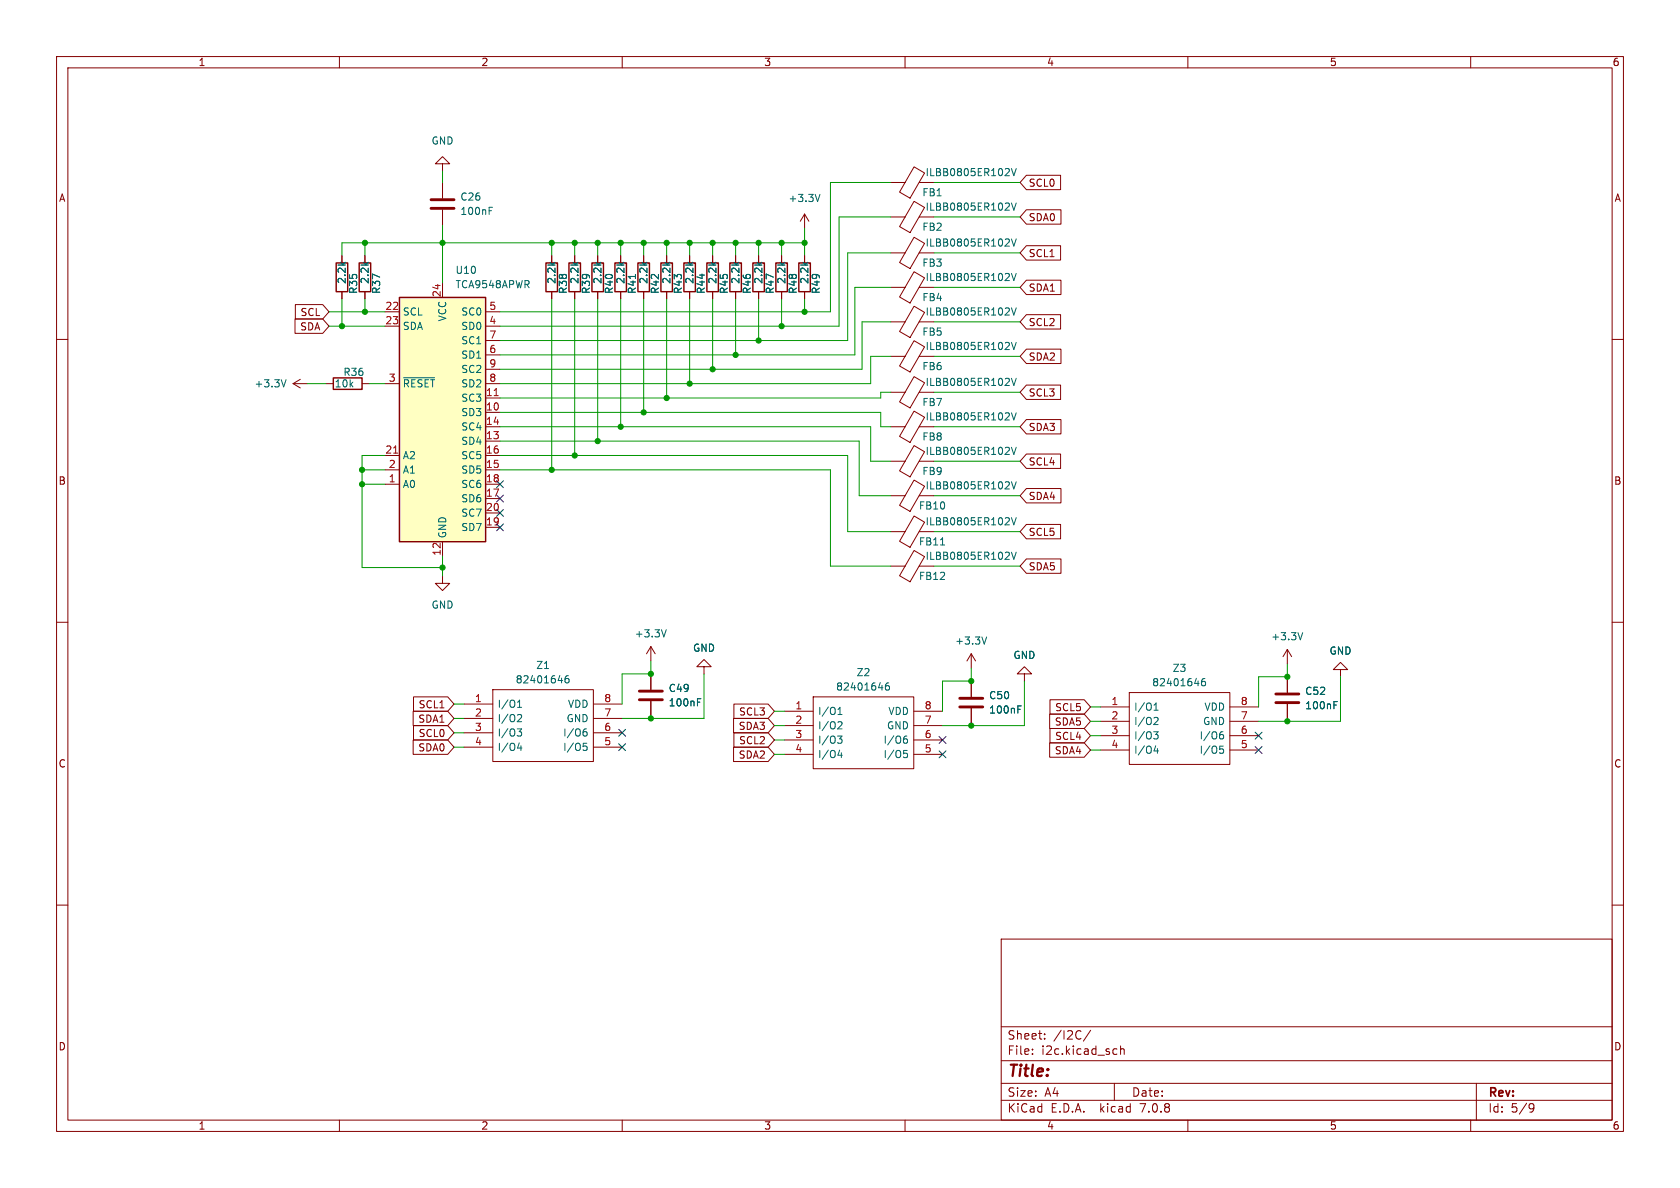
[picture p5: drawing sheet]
<svg xmlns="http://www.w3.org/2000/svg" width="297mm" height="210mm" viewBox="0 0 297 210" stroke-linecap="round" stroke-linejoin="round" font-family="sans-serif">
<g fill="none" stroke="#840000" stroke-width=".18">
<path d="M10 10h277v190h-277zM12 12h273v186h-273zM60 10v2M110 10v2M160 10v2M210 10v2M260 10v2M78.2 29h1.3l-1.3-1.3-1.2 1.3h1.2v1.2M78.2 32.3v2.8M78.2 37.1v2.8M142.2 37.8v2.6M142.2 37.8l-.7 1.3"/>
<path d="M142.2 37.8l.8 1.3M157.5 32.3h2.5M157.5 38.4h2.5M161.6 29.5l1.8 1.1-2.5 4.4-1.9-1zM161.6 35.6l1.8 1.1-2.5 4.4-1.9-1zM162.5 32.3h2.6M162.5 38.4h2.6M181.5 31h6v2.5h-6l-1.2-1.2zM181.5 37.1h6.1v2.5h-6.1l-1.2-1.2zM10 60h2M52.2 56.4h4.9l1.1 1.3-1.1 1.2h-4.9zM52.2 53.8h4.9l1.1 1.3-1.1 1.3h-4.9z"/>
<path d="M60.5 45.2v1.3M60.5 51.6v1.2M64.5 45.2v1.3M64.5 51.6v1.2M68.1 55.1h2.5M68.1 57.7h2.5M78.2 50v2.6M85.9 55.1h2.5M85.9 57.7h2.5M97.5 45.2v1.3M97.5 51.6v1.2M101.6 45.2v1.3"/>
<path d="M101.6 51.6v1.2M105.7 45.2v1.3M105.7 51.6v1.2M109.7 45.2v1.3M109.7 51.6v1.2M113.8 45.2v1.3M113.8 51.6v1.2M117.9 45.2v1.3M117.9 51.6v1.2M121.9 45.2v1.3M121.9 51.6v1.2M126 45.2v1.3"/>
<path d="M126 51.6v1.2M130 45.2v1.3M130 51.6v1.2M134.1 45.2v1.3M134.1 51.6v1.2M138.2 45.2v1.3M138.2 51.6v1.2M142.2 45.2v1.3M142.2 51.6v1.2M157.5 44.7h2.5M157.5 56.9h2.5M157.5 50.8h2.5"/>
<path d="M161.6 41.9l1.8 1.1-2.5 4.5-1.9-1.1zM161.6 54.1l1.8 1.1-2.5 4.5-1.9-1.1zM161.6 48l1.8 1.1-2.5 4.5-1.9-1.1zM162.5 44.7h2.6M162.5 56.9h2.6M162.5 50.8h2.6M181.5 49.5h6.1v2.6h-6.1l-1.2-1.3zM181.5 43.4h6v2.6h-6l-1.2-1.3zM181.5 55.6h6v2.6h-6l-1.2-1.3zM285 60h2M51.8 67.8l1.3 .8M51.8 67.8h2.6"/>
<path d="M53.1 67.1l-1.3 .7M57.7 67.8h1.2M64 67.8h1.3M68.1 67.8h2.5M85.9 67.8h2.5M85.9 75.4h2.5M85.9 72.9h2.5M85.9 70.4h2.5M85.9 78h2.5M85.9 62.7h2.5M85.9 60.2h2.5M85.9 65.3h2.5"/>
<path d="M157.5 69.3h2.5M157.5 75.4h2.5M157.5 63h2.5M161.6 78.8l1.8 1.1-2.5 4.4-1.9-1.1zM161.6 66.6l1.8 1.1-2.5 4.4-1.9-1.1zM161.6 72.7l1.8 1.1-2.5 4.4-1.9-1.1zM161.6 60.2l1.8 1.1-2.5 4.5-1.9-1.1zM162.5 69.3h2.6M162.5 75.4h2.6M162.5 63h2.6M181.5 74.2h6.1v2.5h-6.1l-1.2-1.3zM181.5 61.7h6.1v2.6h-6.1l-1.2-1.3z"/>
<path d="M181.5 68.1h6v2.5h-6l-1.2-1.3zM68.1 85.6h2.5M68.1 83.1h2.5M68.1 80.5h2.5M78.2 95.8v2.5M85.9 85.6h2.5M85.9 83.1h2.5M85.9 80.5h2.5M85.9 88.1h2.5M85.9 93.2h2.5M85.9 90.7h2.5M157.5 87.6h2.5"/>
<path d="M157.5 94h2.5M157.5 81.5h2.5M161.6 84.9l1.8 1.1-2.5 4.4-1.9-1.1zM161.6 91.2l1.8 1.1-2.5 4.4-1.9-1zM161.6 97.3l1.8 1.1-2.5 4.4-1.9-1zM162.5 87.6h2.6M162.5 94h2.6M162.5 81.5h2.6M181.5 80.3h6v2.5h-6l-1.2-1.3zM181.5 92.7h6v2.6h-6l-1.2-1.3zM181.5 98.8h6.1v2.5h-6.1l-1.2-1.2zM181.5 86.4h6.1v2.5h-6.1l-1.2-1.3z"/>
<path d="M10 110h2M78.2 101.9v1.2h1.3l-1.3 1.3-1.2-1.3h1.2M115.1 114.3v2.5M115.1 119.1v2.8M115.1 114.3l-.8 1.3M115.1 114.3l.7 1.3M124.5 117.9h1.2l-1.2-1.3-1.3 1.3h1.3v1.2M157.5 100.1h2.5M162.5 100.1h2.6M171.7 115.6v2.5M171.7 115.6l-.8 1.2M171.7 115.6l.8 1.2"/>
<path d="M181.1 119.1h1.3l-1.3-1.2-1.3 1.2h1.3v1.3M227.6 114.8v2.5M227.6 119.6v2.8M227.6 114.8l-.8 1.3M227.6 114.8l.7 1.3M237 118.4h1.3l-1.3-1.3-1.3 1.3h1.3v1.2M285 110h2M73 130.8h6.2l1.1 1.3-1.1 1.3h-6.2zM73 125.7h6.2l1.1 1.3-1.1 1.3h-6.2zM73.1 123.2h6.1l1.1 1.3-1.1 1.2h-6.1zM73.1 128.3h6.1l1.1 1.2-1.1 1.3h-6.1zM82 124.5h5.1"/>
<path d="M82 127h5.1M82 129.5h5.1M82 132.1h5.1M87.1 121.9h17.8v12.7h-17.8zM104.9 124.5h5.1M104.9 127h5.1M104.9 129.5h5.1M104.9 132.1h5.1M115.1 124v2.7M129.7 132.1h6.1l1.1 1.3-1.1 1.2h-6.1zM129.7 127h6.1l1.1 1.3-1.1 1.2h-6.1zM129.7 129.5h6.1l1.1 1.3-1.1 1.3h-6.1z"/>
<path d="M129.7 124.5h6.1l1.1 1.2-1.1 1.3h-6.1zM138.7 125.7h5.1M138.7 128.3h5.1M138.7 130.8h5.1M138.7 133.4h5.1M143.8 123.2h17.7v12.7h-17.7zM161.5 125.7h5.1M161.5 128.3h5.1M161.5 130.8h5.1M161.5 133.4h5.1M171.7 120.4v2.8M171.7 125.2v2.8"/>
<path d="M185.6 131.3h6.1l1.1 1.3-1.1 1.3h-6.1zM185.6 126.2h6.1l1.1 1.3-1.1 1.3h-6.1zM185.6 128.8h6.1l1.1 1.2-1.1 1.3h-6.1zM185.6 123.7h6.1l1.1 1.3-1.1 1.2h-6.1zM194.6 125h5M194.6 127.5h5M194.6 130h5M194.6 132.6h5M199.6 122.4h17.8v12.7h-17.8zM217.4 125h5.1M217.4 127.5h5.1M217.4 130h5.1"/>
<path d="M217.4 132.6h5.1M227.6 124.5v2.8M10 160h2M285 160h2M177 166h108v32h-108zM60 198v2M110 198v2M160 198v2M177 194.5h108M177 191.5h108M177 187.5h108M177 181.5h108"/>
<path d="M182.5 186.3v.1M182.5 185.5v.1M184.7 183.6v.1M184.7 182.8v.1M192.8 182.1l-1.3 2M197 191.5v3M197 185.4l.5 .1M197.5 186.3l-.5 .1M198.1 185.5l.2-.1 .4 .1v.9M198.1 184.9v1.5M210 198v2M260 198v2"/>
<path d="M261 191.5v6.5M270.6 195.1l.5 .1a.99 .99 0 0 1-.4 1.4h-.2M271.2 195.7l-.3 .3h-.3"/>
</g>
<g fill="none" stroke="#006464" stroke-width=".18">
<path d="M86.5 37.3h.4M86.5 36.6h.6M145 34.4l-.5 1.2M178.8 29.8l.4 1.3 .5-1.3M178.8 35.9l.4 1.3 .5-1.3M112.3 48.5v.7M178.8 42.2l.4 1.3 .5-1.3M178.8 54.4l.4 1.3 .5-1.3M178.8 48.3l.4 1.3 .5-1.3M50.6 67.1l-.5 1.3M71.3 66.8h5.5M178.8 79.1l.4 1.2 .5-1.2"/>
<path d="M178.8 66.9l.4 1.2 .5-1.2M178.8 73l.4 1.2 .5-1.2M178.8 60.5l.4 1.3 .5-1.3M166.3 96.3h.7M178.8 85.2l.4 1.2 .5-1.2M178.8 91.5l.4 1.3 .5-1.3M178.8 97.6l.4 1.3 .5-1.3M100.5 119.5h-.4a.86 .86 0 0 0 0 1.2l.4-.1 .1-.4-.2-.3-.4 .1-.1 .2M117.8 111.3l-.4 1.3M174.4 112.6l-.4 1.3M213 120h-.4a.86 .86 0 0 0 0 1.2l.5-.1v-.4l-.2-.3-.4 .1-.1 .2M230.3 111.8l-.4 1.3"/>
<path d="M91.4 128.8h.8l-.4 .5 .4 .2v.4l-.2 .2h-.4M91.5 125h.7M91.5 124.1l.4-.3v1.2M91.7 126.3l.4 .1 .1 .3-.8 .9h.8M91.8 131.3l-.3 .9h.8M92.1 131.8v.9M103.1 131.4h.6M103.3 131.9h.3l.2 .2-.1 .5-.4 .1M103.3 129.3l.4 .1 .1 .2-.1 .4-.4 .1M103.7 128.8l-.4 .1M123.3 124.1h.4M123.3 123.5h.6"/>
<path d="M148.1 130.1h.8l-.5 .5 .4 .1 .1 .4-.3 .3h-.3M148.1 126.3h.8M148.1 125.4l.4-.4v1.3M148.3 127.6h.4l.2 .3-.8 .9h.8M148.4 132.6l-.3 .9h.8M148.7 133.1v.8M157.1 120.7l-.3 .1a.86 .86 0 0 0 0 1.2l.4-.1 .1-.5-.3-.2-.4 .1-.1 .1M159.8 132.7h.6M159.9 133.1h.3l.2 .3-.1 .5h-.4M160 130.6l.3 .1 .1 .1v.5l-.4 .1M160.3 130.1l-.3 .1M179.9 125.4h.5"/>
<path d="M179.9 124.8h.6M204 129.4h.7l-.4 .4 .4 .2v.4l-.2 .2h-.4M204 125.5h.7M204 124.6l.4-.3v1.2M204.2 126.8l.4 .1 .1 .3-.7 .9h.7M204.3 131.8l-.3 .9h.8M204.6 132.3v.9M215.7 131.9h.6M215.8 132.4h.3l.2 .2-.1 .5-.4 .1M215.8 129.8l.4 .1 .1 .2v.4l-.5 .1M216.2 129.4h-.4M235.8 124.6h.4"/>
<path d="M235.8 124h.6"/>
</g>
<g fill="none" stroke="#840000" stroke-width=".25">
<path d="M59.4 46.5h2.1v5.1h-2.1zM63.5 46.5h2v5.1h-2zM70.6 52.6h15.3v43.2h-15.3zM96.5 46.5h2.1v5.1h-2.1zM100.6 46.5h2v5.1h-2zM104.6 46.5h2.1v5.1h-2.1zM108.7 46.5h2v5.1h-2zM112.8 46.5h2v5.1h-2zM116.8 46.5h2.1v5.1h-2.1zM120.9 46.5h2v5.1h-2zM125 46.5h2v5.1h-2zM129 46.5h2.1v5.1h-2.1z"/>
<path d="M133.1 46.5h2v5.1h-2zM137.2 46.5h2v5.1h-2zM141.2 46.5h2.1v5.1h-2.1zM58.9 66.8h5.1v2h-5.1z"/>
</g>
<path d="M76.2 35.3h4.1M76.2 36.8h4.1M113 122.2h4.1M113 123.7h4.1M169.7 123.4h4M169.7 125h4M225.6 122.7h4M225.6 124.2h4" fill="none" stroke="#840000" stroke-width=".51"/>
<path d="M70.6 52.6h15.3v43.2h-15.3z" fill="#ffffc2" stroke="#ffffc2" stroke-width=".18"/>
<path d="M87.4 69.9h.7M69.6 80.1h.7" fill="none" stroke="#a90000" stroke-width=".18"/>
<g fill="none" stroke="#009600" stroke-width=".18">
<path d="M78.2 30.2v2.1M78.2 39.9v10.1M157.5 32.3h-10.7v22.8h-58.4M157.5 38.4h-9.2v19.3h-59.9M165.1 38.4h15.2M165.1 32.3h15.2M58.2 57.7h9.9M58.2 55.1h9.9M60.5 52.8v4.9M64.5 42.9v2.3M64.5 52.8v2.3M97.5 42.9v2.3"/>
<path d="M97.5 52.8v30.3M101.6 42.9v2.3M101.6 52.8v27.7M105.7 42.9v2.3M105.7 52.8v25.2M109.7 42.9v2.3M109.7 52.8v22.6M113.8 42.9v2.3M113.8 52.8v20.1M117.9 42.9v2.3M117.9 52.8v17.6M121.9 42.9v2.3"/>
<path d="M121.9 52.8v15M126 42.9v2.3M126 52.8v12.5M130 42.9v2.3M130 52.8v9.9M134.1 42.9v2.3M134.1 52.8v7.4M138.2 42.9v2.3M138.2 52.8v4.9M142.2 40.4v4.8M142.2 52.8v2.3M142.2 42.9h-81.7v2.3"/>
<path d="M157.5 44.7h-7.6v15.5h-61.5M157.5 56.9h-5.1v8.4h-64M157.5 50.8h-6.4v11.9h-62.7M165.1 56.9h15.2M165.1 44.7h15.2M165.1 50.8h15.2M54.4 67.8h3.3M65.3 67.8h2.8M88.4 78h63.5v9.6h5.6M88.4 75.4h65.5v6.1h3.6M88.4 72.9h67.3v2.5h1.8M157.5 69.3h-1.8v1.1h-67.3"/>
<path d="M157.5 63h-3.6v4.8h-65.5M165.1 75.4h15.2M165.1 69.3h15.2M165.1 63h15.2M64 83.1h4.1M64 85.6h4.1M68.1 80.5h-4.1v19.8h14.2M78.2 98.3v3.6M88.4 83.1h58.4v17h10.7M88.4 80.5h61.5v13.5h7.6M165.1 94h15.2M165.1 87.6h15.2"/>
<path d="M165.1 81.5h15.2M115.1 116.8v2.3h-5.1v5.4M124.5 119.1v7.9h-14.5M165.1 100.1h15.2M171.7 118.1v2.3h-5.1v5.3M227.6 117.3v2.3h-5.1v5.4M237 119.6v7.9h-14.5M80.3 132.1h1.7M80.3 124.5h1.7M80.3 127h1.7M80.3 129.5h1.7M115.1 126.7v.3"/>
<path d="M136.9 128.3h1.8M136.9 125.7h1.8M136.9 133.4h1.8M136.9 130.8h1.8M171.7 128v.3M181.1 120.4v7.9h-14.5M192.8 127.5h1.8M192.8 130h1.8M192.8 132.6h1.8M192.8 125h1.8M227.6 127.3v.2"/>
</g>
<g fill="none" stroke="#000084" stroke-width=".18">
<path d="M87.8 90.1l1.2 1.2M87.8 92.6l1.2 1.2M87.8 85l1.2 1.2M87.8 87.5l1.2 1.2M89 90.1l-1.2 1.2M89 92.6l-1.2 1.2M89 85l-1.2 1.2M89 87.5l-1.2 1.2M109.4 128.9l1.2 1.2M109.4 131.5l1.2 1.2M110.6 128.9l-1.2 1.2M110.6 131.5l-1.2 1.2"/>
<path d="M166 130.2l1.2 1.2M166 132.7l1.2 1.3M167.2 130.2l-1.2 1.2M167.2 132.7l-1.2 1.3M221.9 129.4l1.2 1.3M221.9 132l1.2 1.2M223.1 129.4l-1.2 1.3M223.1 132l-1.2 1.2"/>
</g>
<g fill="#009600" stroke="#009600" stroke-width=".18">
<circle cx="142.2" cy="55.1" r=".46"/>
<circle cx="138.2" cy="57.7" r=".46"/>
<circle cx="142.2" cy="42.9" r=".46"/>
<circle cx="134.1" cy="60.2" r=".46"/>
<circle cx="138.2" cy="42.9" r=".46"/>
<circle cx="227.6" cy="127.5" r=".46"/>
<circle cx="171.7" cy="128.3" r=".46"/>
<circle cx="171.7" cy="120.4" r=".46"/>
<circle cx="227.6" cy="119.6" r=".46"/>
<circle cx="78.2" cy="100.3" r=".46"/>
<circle cx="115.1" cy="119.1" r=".46"/>
<circle cx="115.1" cy="127" r=".46"/>
<circle cx="117.9" cy="70.4" r=".46"/>
<circle cx="105.7" cy="78" r=".46"/>
<circle cx="101.6" cy="80.5" r=".46"/>
<circle cx="109.7" cy="75.4" r=".46"/>
<circle cx="113.8" cy="72.9" r=".46"/>
<circle cx="97.5" cy="83.1" r=".46"/>
<circle cx="60.5" cy="57.7" r=".46"/>
<circle cx="64.5" cy="42.9" r=".46"/>
<circle cx="64.5" cy="55.1" r=".46"/>
<circle cx="64" cy="85.6" r=".46"/>
<circle cx="64" cy="83.1" r=".46"/>
<circle cx="121.9" cy="67.8" r=".46"/>
<circle cx="126" cy="65.3" r=".46"/>
<circle cx="78.2" cy="42.9" r=".46"/>
<circle cx="97.5" cy="42.9" r=".46"/>
<circle cx="101.6" cy="42.9" r=".46"/>
<circle cx="130" cy="42.9" r=".46"/>
<circle cx="121.9" cy="42.9" r=".46"/>
<circle cx="117.9" cy="42.9" r=".46"/>
<circle cx="130" cy="62.7" r=".46"/>
<circle cx="113.8" cy="42.9" r=".46"/>
<circle cx="109.7" cy="42.9" r=".46"/>
<circle cx="105.7" cy="42.9" r=".46"/>
<circle cx="126" cy="42.9" r=".46"/>
<circle cx="134.1" cy="42.9" r=".46"/>
</g>
<text font-size="2.8" fill="#840000" x="178" y="190.9">Title:</text>
<g font-size="2.1" fill="#840000">
<text x="178" y="184">Sheet:</text>
<text x="186.2" y="184">/I2C/</text>
<text x="178" y="186.7">File:</text>
<text x="184.1" y="186.7">i2c.kicad_sch</text>
<text x="178" y="196.9">KiCad</text>
<text x="178" y="194.1">Size:</text>
<text x="184.7" y="194.1">A4</text>
<text x="185.7" y="196.9">E.D.A.</text>
<text x="194.6" y="196.9">kicad</text>
<text x="200" y="194.1">Date:</text>
<text x="201.8" y="196.9">7.0.8</text>
<text x="263" y="194.3">Rev:</text>
<text x="263" y="196.9">Id:</text>
<text x="267.1" y="196.9">5/9</text>
</g>
<g font-size="1.8" fill="#840000">
<text x="35" y="11.9">1</text>
<text x="85" y="11.9">2</text>
<text x="135" y="11.9">3</text>
<text x="185" y="11.9">4</text>
<text x="235" y="11.9">5</text>
<text x="285" y="11.9">6</text>
<text x="10.3" y="35.9">A</text>
<text x="181.8" y="33.2">SCL0</text>
<text x="285.3" y="35.9">A</text>
<text x="181.8" y="39.3">SDA0</text>
<text x="181.8" y="45.7">SCL1</text>
<text x="181.8" y="51.8">SDA1</text>
<text x="53" y="58.6">SDA</text>
<text x="53" y="56.1">SCL</text>
<text x="181.8" y="57.9">SCL2</text>
<text x="181.8" y="63.9">SDA2</text>
<text x="181.8" y="70.3">SCL3</text>
<text x="181.8" y="76.4">SDA3</text>
<text x="181.8" y="82.5">SCL4</text>
<text x="10.3" y="85.9">B</text>
<text x="181.8" y="88.6">SDA4</text>
<text x="285.3" y="85.9">B</text>
<text x="181.8" y="94.9">SCL5</text>
<text x="181.8" y="101">SDA5</text>
<text x="73.9" y="125.4">SCL1</text>
<text x="186.4" y="125.9">SCL5</text>
<text x="73.9" y="128">SDA1</text>
<text x="73.9" y="130.5">SCL0</text>
<text x="130.5" y="129.2">SDA3</text>
<text x="130.6" y="131.8">SCL2</text>
<text x="130.6" y="126.7">SCL3</text>
<text x="186.4" y="128.5">SDA5</text>
<text x="186.4" y="131">SCL4</text>
<text x="10.3" y="135.9">C</text>
<text x="73.9" y="133">SDA0</text>
<text x="130.5" y="134.3">SDA2</text>
<text x="186.4" y="133.5">SDA4</text>
<text x="285.3" y="135.9">C</text>
<text x="10.3" y="185.9">D</text>
<text x="285.3" y="185.9">D</text>
<text x="35" y="199.9">1</text>
<text x="85" y="199.9">2</text>
<text x="135" y="199.9">3</text>
<text x="185" y="199.9">4</text>
<text x="235" y="199.9">5</text>
<text x="285" y="199.9">6</text>
</g>
<g font-size="1.8" fill="#006464">
<text x="76.2" y="25.8">GND</text>
<text x="81.3" y="35.7">C26</text>
<text x="139.3" y="35.9">+3.3V</text>
<text x="163" y="34.9">FB1</text>
<text x="163.5" y="31.3">ILBB0805ER102V</text>
<text x="81.3" y="38.2">100nF</text>
<text x="163" y="41">FB2</text>
<text x="163.5" y="37.4">ILBB0805ER102V</text>
<text x="163" y="47.3">FB3</text>
<text x="163.5" y="43.8">ILBB0805ER102V</text>
<text x="61.3" y="50.3" transform="rotate(-90 61.3 50.3)">2.2k</text>
<text x="63.3" y="52.1" transform="rotate(-90 63.3 52.1)">R35</text>
<text x="65.4" y="50.3" transform="rotate(-90 65.4 50.3)">2.2k</text>
<text x="67.4" y="52.1" transform="rotate(-90 67.4 52.1)">R37</text>
<text x="80.4" y="48.6">U10</text>
<text x="80.4" y="51.2">TCA9548APWR</text>
<text x="98.4" y="50.3" transform="rotate(-90 98.4 50.3)">2.2k</text>
<text x="100.4" y="52.1" transform="rotate(-90 100.4 52.1)">R38</text>
<text x="102.5" y="50.3" transform="rotate(-90 102.5 50.3)">2.2k</text>
<text x="104.5" y="52.1" transform="rotate(-90 104.5 52.1)">R39</text>
<text x="106.5" y="50.3" transform="rotate(-90 106.5 50.3)">2.2k</text>
<text x="108.6" y="52.1" transform="rotate(-90 108.6 52.1)">R40</text>
<text x="110.6" y="50.3" transform="rotate(-90 110.6 50.3)">2.2k</text>
<text x="112.6" y="52.1" transform="rotate(-90 112.6 52.1)">R41</text>
<text x="114.7" y="50.3" transform="rotate(-90 114.7 50.3)">2.2k</text>
<text x="116.7" y="52.1" transform="rotate(-90 116.7 52.1)">R42</text>
<text x="118.7" y="50.3" transform="rotate(-90 118.7 50.3)">2.2k</text>
<text x="120.8" y="52.1" transform="rotate(-90 120.8 52.1)">R43</text>
<text x="122.8" y="50.3" transform="rotate(-90 122.8 50.3)">2.2k</text>
<text x="124.8" y="52.1" transform="rotate(-90 124.8 52.1)">R44</text>
<text x="126.8" y="50.3" transform="rotate(-90 126.8 50.3)">2.2k</text>
<text x="128.9" y="52.1" transform="rotate(-90 128.9 52.1)">R45</text>
<text x="130.9" y="50.3" transform="rotate(-90 130.9 50.3)">2.2k</text>
<text x="132.9" y="52.1" transform="rotate(-90 132.9 52.1)">R46</text>
<text x="135" y="50.3" transform="rotate(-90 135 50.3)">2.2k</text>
<text x="137" y="52.1" transform="rotate(-90 137 52.1)">R47</text>
<text x="139" y="50.3" transform="rotate(-90 139 50.3)">2.2k</text>
<text x="141.1" y="52.1" transform="rotate(-90 141.1 52.1)">R48</text>
<text x="143.1" y="50.3" transform="rotate(-90 143.1 50.3)">2.2k</text>
<text x="145.1" y="52.1" transform="rotate(-90 145.1 52.1)">R49</text>
<text x="163" y="53.4">FB4</text>
<text x="163.5" y="49.9">ILBB0805ER102V</text>
<text x="71.1" y="56">SCL</text>
<text x="71.1" y="58.5">SDA</text>
<text x="79.1" y="56.9" transform="rotate(-90 79.1 56.9)">VCC</text>
<text x="81.5" y="58.5">SD0</text>
<text x="81.5" y="56">SC0</text>
<text x="163" y="59.5">FB5</text>
<text x="163.5" y="56">ILBB0805ER102V</text>
<text x="81.5" y="63.6">SD1</text>
<text x="81.5" y="61.1">SC1</text>
<text x="163" y="65.6">FB6</text>
<text x="163.5" y="62.1">ILBB0805ER102V</text>
<text x="44.9" y="68.7">+3.3V</text>
<text x="59.1" y="68.7">10k</text>
<text x="60.6" y="66.6">R36</text>
<text x="71.1" y="68.7">~{RESET}</text>
<text x="81.5" y="71.2">SC3</text>
<text x="81.5" y="68.7">SD2</text>
<text x="81.5" y="66.1">SC2</text>
<text x="163" y="72">FB7</text>
<text x="163.5" y="68.4">ILBB0805ER102V</text>
<text x="81.5" y="73.8">SD3</text>
<text x="81.5" y="76.3">SC4</text>
<text x="163.5" y="74.5">ILBB0805ER102V</text>
<text x="71.1" y="83.9">A1</text>
<text x="71.1" y="81.4">A2</text>
<text x="81.5" y="78.8">SD4</text>
<text x="81.5" y="83.9">SD5</text>
<text x="81.5" y="81.4">SC5</text>
<text x="163" y="78.1">FB8</text>
<text x="163.5" y="80.6">ILBB0805ER102V</text>
<text x="71.1" y="86.5">A0</text>
<text x="81.5" y="89">SD6</text>
<text x="81.5" y="86.5">SC6</text>
<text x="163" y="84.2">FB9</text>
<text x="163.5" y="86.7">ILBB0805ER102V</text>
<text x="79.1" y="95.3" transform="rotate(-90 79.1 95.3)">GND</text>
<text x="81.5" y="94.1">SD7</text>
<text x="81.5" y="91.5">SC7</text>
<text x="162.4" y="90.3">FB10</text>
<text x="163.5" y="93.1">ILBB0805ER102V</text>
<text x="162.4" y="96.6">FB11</text>
<text x="163.5" y="99.2">ILBB0805ER102V</text>
<text x="76.2" y="107.8">GND</text>
<text x="162.4" y="102.7">FB12</text>
<text x="112.1" y="112.9">+3.3V</text>
<text x="224.6" y="113.4">+3.3V</text>
<text x="94.7" y="118.5">Z1</text>
<text x="122.4" y="115.4">GND</text>
<text x="151.3" y="119.7">Z2</text>
<text x="168.8" y="114.1">+3.3V</text>
<text x="179.1" y="116.7">GND</text>
<text x="207.2" y="119">Z3</text>
<text x="234.9" y="115.9">GND</text>
<text x="87.9" y="125.3">I/O1</text>
<text x="91.1" y="121">82401646</text>
<text x="100.3" y="125.3">VDD</text>
<text x="118.1" y="125.1">100nF</text>
<text x="118.1" y="122.5">C49</text>
<text x="147.7" y="122.3">82401646</text>
<text x="174.8" y="123.8">C50</text>
<text x="200.4" y="125.8">I/O1</text>
<text x="203.6" y="121.5">82401646</text>
<text x="212.8" y="125.8">VDD</text>
<text x="230.6" y="125.6">100nF</text>
<text x="230.6" y="123">C52</text>
<text x="87.9" y="127.9">I/O2</text>
<text x="87.9" y="130.4">I/O3</text>
<text x="99.5" y="130.4">I/O6</text>
<text x="100.1" y="127.9">GND</text>
<text x="144.5" y="126.6">I/O1</text>
<text x="144.5" y="129.1">I/O2</text>
<text x="144.5" y="131.7">I/O3</text>
<text x="156.1" y="131.7">I/O6</text>
<text x="156.7" y="129.1">GND</text>
<text x="157" y="126.6">VDD</text>
<text x="174.8" y="126.3">100nF</text>
<text x="200.4" y="128.4">I/O2</text>
<text x="200.4" y="130.9">I/O3</text>
<text x="212" y="130.9">I/O6</text>
<text x="212.6" y="128.4">GND</text>
<text x="87.9" y="132.9">I/O4</text>
<text x="99.5" y="132.9">I/O5</text>
<text x="144.5" y="134.2">I/O4</text>
<text x="156.1" y="134.2">I/O5</text>
<text x="200.4" y="133.5">I/O4</text>
<text x="212" y="133.5">I/O5</text>
</g>
<g font-size="1.8" fill="#a90000">
<text x="78" y="52.6" transform="rotate(-90 78 52.6)">24</text>
<text x="68" y="54.9">22</text>
<text x="68" y="57.4">23</text>
<text x="86.4" y="57.4">4</text>
<text x="86.4" y="54.9">5</text>
<text x="86.4" y="59.9">7</text>
<text x="86.4" y="62.5">6</text>
<text x="86.4" y="65">9</text>
<text x="68.6" y="67.6">3</text>
<text x="85.8" y="70.1">11</text>
<text x="86.4" y="67.6">8</text>
<text x="85.8" y="72.6">10</text>
<text x="85.8" y="77.7">13</text>
<text x="85.8" y="75.2">14</text>
<text x="68" y="80.3">21</text>
<text x="68.6" y="82.8">2</text>
<text x="85.8" y="82.8">15</text>
<text x="85.8" y="80.3">16</text>
<text x="68.6" y="85.3">1</text>
<text x="85.8" y="87.9">17</text>
<text x="85.8" y="85.3">18</text>
<text x="85.8" y="93">19</text>
<text x="85.8" y="90.4">20</text>
<text x="78" y="98.3" transform="rotate(-90 78 98.3)">12</text>
<text x="83.9" y="124.2">1</text>
<text x="106.7" y="124.2">8</text>
<text x="140.5" y="125.5">1</text>
<text x="163.4" y="125.5">8</text>
<text x="196.4" y="124.7">1</text>
<text x="219.3" y="124.7">8</text>
<text x="83.9" y="126.7">2</text>
<text x="83.9" y="129.3">3</text>
<text x="83.9" y="131.8">4</text>
<text x="106.7" y="131.8">5</text>
<text x="106.7" y="129.3">6</text>
<text x="106.7" y="126.7">7</text>
<text x="140.5" y="128">2</text>
<text x="140.5" y="130.6">3</text>
<text x="163.4" y="130.6">6</text>
<text x="163.4" y="128">7</text>
<text x="196.4" y="127.3">2</text>
<text x="196.4" y="129.8">3</text>
<text x="219.3" y="129.8">6</text>
<text x="219.3" y="127.3">7</text>
<text x="140.5" y="133.1">4</text>
<text x="163.4" y="133.1">5</text>
<text x="196.4" y="132.3">4</text>
<text x="219.3" y="132.3">5</text>
</g>
</svg>
